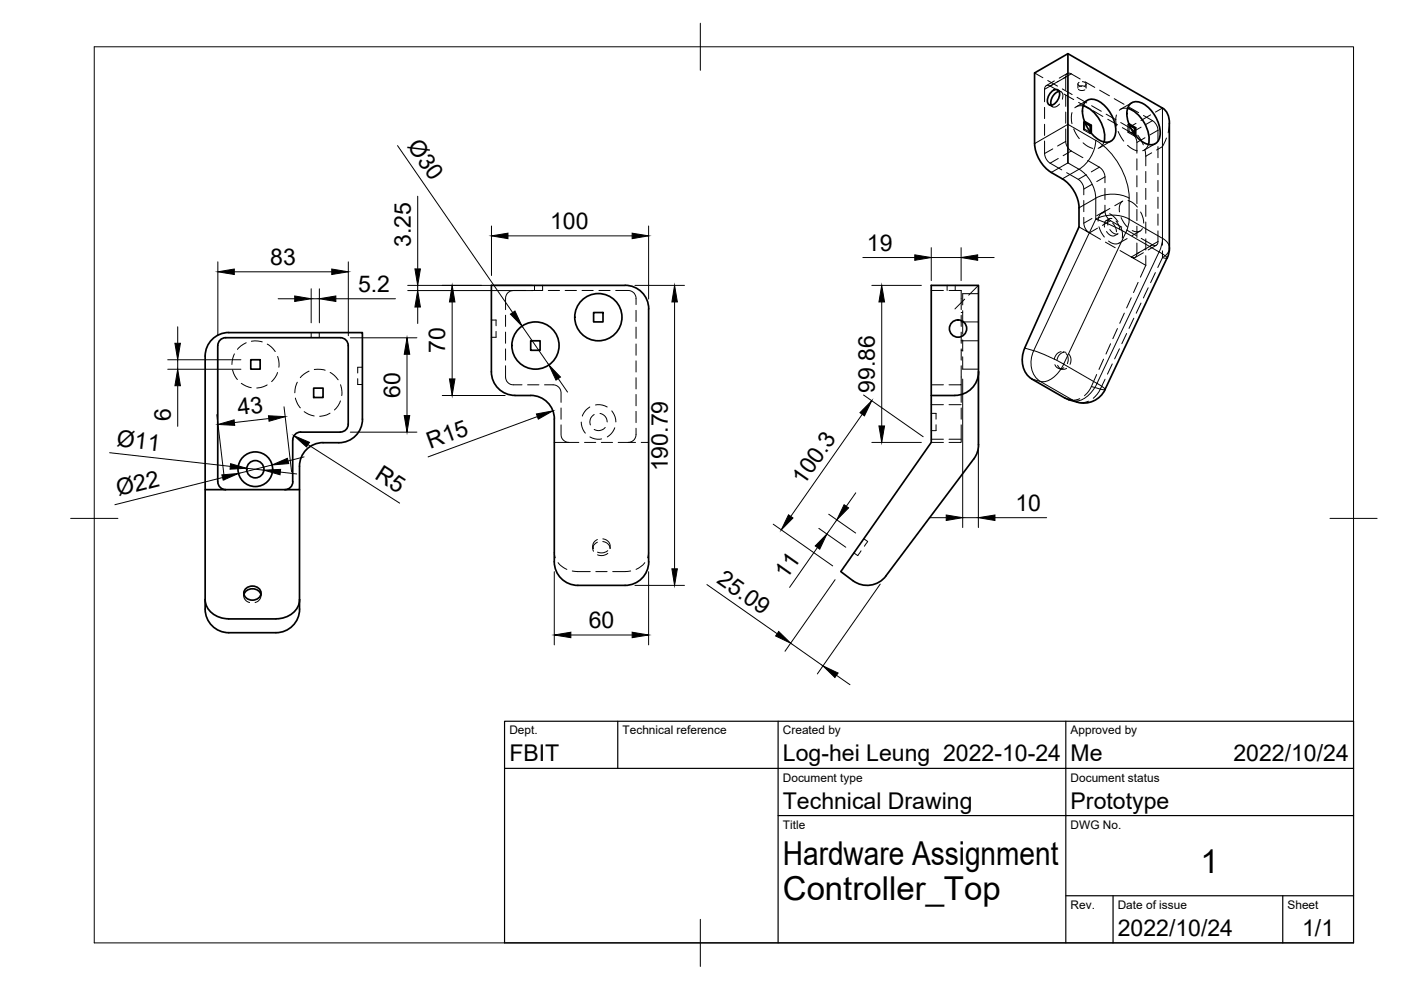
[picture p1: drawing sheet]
<svg xmlns="http://www.w3.org/2000/svg" width="297mm" height="210mm" viewBox="0 0 297 210" stroke-linecap="round" stroke-linejoin="round" font-family="sans-serif">
<!-- layer: Visible -->
<g fill="none" stroke="#000" stroke-width=".36">
<path d="M223 19.4a.93 .93 0 0 1 1.3-.3 .93 .93 0 0 1 .3 1.2l-.3 .9a1.49 1.49 0 0 1-2 .9 2.19 2.19 0 0 1 .7-2.7zM224.6 19.4a2.5 2.5 0 0 0-1.7 2.9M226.4 11.4l20.1 11.5a3.5 3.5 0 0 1 1.4 3.2M219.4 30.5v-15l7-4.1v23.1M219.4 30.4a7.8 7.8 0 0 0 3.5 6.2l2.3 1.3M225.2 37.9a7.8 7.8 0 0 1 3.6 6.2v4l-11.5 25.7a5.3 5.3 0 0 0 1.5 6.5l7 4.1M229.7 22.4a7.1 7.1 0 0 1 4.4 7.7M230 25.9v-.1l1.4 .8M230 26l1.1 .7M230.1 21.6a2.54 2.54 0 0 1 3.6 .3 7.6 7.6 0 0 1 2.8 6.5 2.07 2.07 0 0 1-1.3 1.7 2.07 2.07 0 0 1-2.2-.4 7.5 7.5 0 0 1-3.4-6.9zM231.1 26.7l.3-.1v1.6l-.2-.1M231.1 26.7v1.3"/>
<path d="M239.1 23a7.1 7.1 0 0 1 4.4 7.6M239.4 26.4v-.1l1.4 .8M239.5 26.6l1.1 .6 .2-.1v1.6h-.1M239.5 22.1a2.54 2.54 0 0 1 3.6 .4 7.6 7.6 0 0 1 2.8 6.4 2.07 2.07 0 0 1-1.3 1.7 2.07 2.07 0 0 1-2.1-.4 7.5 7.5 0 0 1-3.5-6.9zM240.6 27.2v1.3M247.9 26.2v26.4M247.4 54.7l-13.1 27.9a5 5 0 0 1-5.9 2.7M247.9 52.6l-.1 1.3-.3 .8M43.5 75.5a5 5 0 0 1 5-5h28.3v18.4M43.5 75.5v28.3h16.9M47.8 71.6h24.4M47.8 71.6a1.7 1.7 0 0 0-1.6 1.7v28.9a1.66 1.66 0 0 0 1.6 1.6"/>
<path d="M53.2 76.3h2v2h-2zM72.2 71.6a1.66 1.66 0 0 1 1.6 1.7v16.7a1.66 1.66 0 0 1-1.6 1.6M112.5 72.3h2v2h-2zM125.9 66.3h1.9v2h-1.9zM132.5 60.5h-28.3v18.3a5 5 0 0 0 5 5l3.3 .1a5 5 0 0 1 5 4.9M132.5 60.5a5 5 0 0 1 5 5M137.5 65.5v53.6M207.5 78.8v-18.3h-10.1v33.3l-19.1 27.4a8.8 8.8 0 0 0 5 2.9 5 5 0 0 0 4.5-2l18.7-24.8M207.5 78.8v15.5l-.3 1.6-.7 1.4M207.5 78.8a5 5 0 0 1-5 5l-5.1 .1M63.7 91.6h8.5M63.7 91.6a1.66 1.66 0 0 0-1.6 1.7v8.9a1.63 1.63 0 0 1-1.7 1.6"/>
<path d="M66.5 82.3h2v2h-2zM71.8 93.9l-3.3-.1a5 5 0 0 0-5 5.1v4.9h-3.1M76.9 88.9a5 5 0 0 1-5 5M117.5 88.9v30.2a5 5 0 0 0 5 5M225.8 84.4l.8 .3M226.5 84.7l1.9 .6M43.5 103.8v25.4M63.5 103.8v25.4M137.5 119.1a5 5 0 0 1-5 5h-10M43.5 127.1a4.6 4.6 0 0 0 5 4.1M43.5 129.1a5 5 0 0 0 5 5h10a5 5 0 0 0 5-5M48.5 131.2h10"/>
<path d="M51.7 126a1.94 1.94 0 0 1 1.8-1.2 1.94 1.94 0 0 1 1.8 1.2M52.2 124.7a1.81 1.81 0 0 1 2.1-.3 1.81 1.81 0 0 1 1 1.8 1.91 1.91 0 0 1-2 1 1.91 1.91 0 0 1-1.6-1.4l.1-.4zM63.5 127.1a4.6 4.6 0 0 1-5 4.1"/>
<circle cx="113.5" cy="73.3" r="5"/>
<circle cx="126.9" cy="67.3" r="5"/>
<circle cx="203.1" cy="69.7" r="1.83"/>
<circle cx="54.1" cy="99.5" r="3.7"/>
<circle cx="54.1" cy="99.5" r="1.83"/>
</g>
<!-- layer: Hidden -->
<g fill="none" stroke="#000" stroke-width=".21">
<path d="M219.4 15.5l1.7 1M222.1 17.1l2.1 1.2M223.5 17.2l-1.7 1M224.3 19.1l.7 .4M224.6 19.3l-1.9-1.1a.73 .73 0 0 0-.9 0 .73 .73 0 0 0-.3 .7v2.7M224.6 19.4a.94 .94 0 0 1 .7 1.4l-.1 .2M225.2 18.9l2.1 1.1M225.6 19.9l2 1.2M226.3 15.6l-1.7 1M228.5 17.8v.9M228.6 18.9l.6 .3 .8-.2M228.8 18.3l.8-.1 .6 .3"/>
<path d="M228.8 17.5a.44 .44 0 0 0-.2 .5 .44 .44 0 0 0 .5 .3h.2M229 16.8l-1.9-1.1a.72 .72 0 0 0-.8-.1 .72 .72 0 0 0-.3 .8v2.6M229.5 17.3a.53 .53 0 0 1 .6 .2 .53 .53 0 0 1 0 .6l-.1 .1M230.1 17.3l2 1.2M230.3 17.8v.9M233.2 19.1l2 1.2M221.5 29.9v2.6a2.61 2.61 0 0 0 1.2 2.1l2.4 1.4M221.5 22.8v2.3M221.5 26.3v2.4M222.4 22.2l.7 .4M224.6 22.1a1.07 1.07 0 0 1-1.7 .2M226 27.3v2.7a2.67 2.67 0 0 0 1.1 2l2.5 1.4"/>
<path d="M226 20.2v2.4M226 23.8v2.3M226.1 36.6l2.5 1.4a2.69 2.69 0 0 1 1.2 2.1v1.2M227.3 23.9l-.2 1.1 .2 1.2M227.6 27.3l1.2 2.1M228.3 20.6l2.1 1.2M228.7 21.7l2 1.2M229.6 22.5l-.8-.1-.9 .5M229.6 30.3l1 .7 1.1 .5M229.7 25.9l.3 .1M229.7 27.5l1.4 .8M230 25.8l-.3 .1v1.6l.3-.1"/>
<path d="M230 25.9v1.5M230 27.4l1.2 .7M230.5 21.3l-2.3 1.3M230.6 34l2.5 1.4a2.62 2.62 0 0 1 1.2 2.1v1.2M231.1 28v.3M231.4 28.2l-.3 .1M231.4 22.4l2.1 1.2M231.8 23.5l2 1.2M234 30.1a1.85 1.85 0 0 1-1.2 1.3M234.3 39.9v2.4M234.5 24.2l2.1 1.2M234.9 25.3l2 1.2"/>
<path d="M235.5 29.9l-2.3 1.4M236.2 20.9l2.1 1.2M236.7 24.4l-.1 1.1 .1 1.2M237.1 27.9l1.2 2M237.6 26l2.8 1.8M238 27.1l1.9 1a2.62 2.62 0 0 1 1.1 2.1v2.3M239.1 30.8l1 .8 1 .4M239.1 23l-.8-.1-1 .5M239.1 26.4l.4 .2M239.4 22.7l2 1.2M239.4 26.3l-.3 .1v1.6M239.4 27.9l-.3 .1 1.5 .9"/>
<path d="M239.4 26.4v1.5M239.4 27.9l1.3 .8M240 21.8l-2.4 1.3M240.6 28.5v.4l.2-.2M241 33.7v2.3M241 37.2v2.4M241.2 28.7l1.2 2M242.4 24.5l1.9 1.1a2.59 2.59 0 0 1 1.2 2v2.3M242.8 31.8l.1 3.4M242.9 36.4v2.3M242.9 39.9v2.4M243.5 30.6l-.4 .8-.8 .6"/>
<path d="M244.9 30.5l-2.3 1.3M245.5 31.1v2.4M245.5 34.7v2.3M245.5 38.2v2.4M247.3 29.3l-.8 1.8M247.9 26.2l-.2 1.9M229.8 46.1v1.2a2.61 2.61 0 0 0 1.2 2.1l-2.2-1.3M229.8 42.5v2.4M231 49.4l2.3 1.4M233 48.1l.5 1.2 .6 1M234.1 45.1a1.57 1.57 0 0 0-1.3 1.8M234.3 43.5v1.2a2.61 2.61 0 0 0 1.2 2.1l2.3 1.4"/>
<path d="M234.4 51.3l2.1 1.2M234.6 49.1a1.49 1.49 0 0 0 1.7 .9M235 51.1l.6 .4 .8 .2 .9-.2M235.1 46.8a.89 .89 0 0 0-.9 .4 .89 .89 0 0 0 0 .9M235.2 46.4l-.7 .4M235.3 45.3l1.1 .8 .6 .9M235.3 48.7a1.56 1.56 0 0 0 1.7 .9M235.3 44.2l-1.7 1M235.8 46.3a.92 .92 0 0 0-.9 .5 .92 .92 0 0 0 0 .9M235.9 47.3l.6 .9 .2 .9M236.6 46.9l.6 .9 .2 .9M237 49.6l-.7 .4"/>
<path d="M237.5 53.1l2.4 1.4M237.6 48.1l.4 1.3-.1 1.1M237.7 46.1l.6 1.1 .8 .9M238 42.7l-.6 .8v1.4M238.1 42.6l-1.8 1M238.9 48.8l2 1.1M239 50.6l-1.8 1M239.2 42.5l.9 .4 1.1 1M241 51.5v2.3a.73 .73 0 0 1-.3 .8 .73 .73 0 0 1-.8-.1l3 1.8M241 40.8v2.4M241 44.4v2.4M241 48v2.3"/>
<path d="M241.3 59.9l-1 2.1M241.7 49l-1.7 1M241.8 45l.6 1.3 .1 1M242.2 48.5a1.52 1.52 0 0 1-2.1 .4M242.4 53.6l-1.7 1M242.9 43.5v2.4M242.9 47.1v2.4M242.9 50.6v2.4M242.9 54.2v2.1M242.9 56.3l-1.1 2.5M245.2 52l-1.8 1M245.5 49v2.2a.72 .72 0 0 1-.3 .8 .72 .72 0 0 1-.9-.1l-2.3-1.4"/>
<path d="M245.5 41.8v2.4M245.5 45.4v2.4M49.3 78.4l.5 1.3 .5 .8M49.7 75l-.4 1-.1 1.3M52.2 72.7l-1.1 .7-.8 .7M53.3 72.4l1.4-.1 .9 .2M56.7 73l.8 .6 .9 .9M58.8 79l-.4 1-.8 .9M58.9 75.6l.3 1.4-.1 .9M65.5 78.7l-1.1 .7-.7 .7M66 70.5v1.1M66.6 78.4l1.4-.1 .9 .2"/>
<path d="M67.7 70.5v1.1M70 79l.9 .6 .8 .9M76.8 77.9h-1v1.2M104.2 67.9h1v1.2M105.2 70.3v1.2h-1M107.2 77.5v2.4a1.65 1.65 0 0 0 1.7 1.7h1.8M107.2 66.8v2.4M107.2 70.4v2.4M107.2 74v2.4M111.5 61.6h-2.6a1.66 1.66 0 0 0-1.7 1.7v2.4M112.7 61.6h2.4M113.3 60.5v1.1"/>
<path d="M115 60.5v1.1M116.2 61.6h2.4M119.8 61.6h2.4M123.4 61.6h2.4M127 61.6h2.3M130.5 61.6h2.7a1.69 1.69 0 0 1 1.7 1.7v1.3M134.9 65.8v2.4M134.9 69.4v2.3M134.9 72.9v2.4M134.9 76.5v2.4M197.4 61.6h2.6M200.8 60.5v1.1"/>
<path d="M201.2 61.6h2.6v4.1M202.5 60.5v1.1M203.8 77.5v4.1h-2.6M203.8 66.3h.3M203.8 68.3h3.7M203.8 74.3h.3M203.8 72.3h3.7M203.8 66.8v2.4M203.8 70.4v2.4M203.8 74v2.4M204.1 65.9v5M204.1 72.1v2.4"/>
<path d="M204.1 75.6v2.7h3.4M204.5 63.4l-2 2.1M207.5 62.3h-3.4v2.4M207.5 60.5l-2.1 2.1M223.6 77.3a1.27 1.27 0 0 0 2 .7M224.2 77.4a1.27 1.27 0 0 0 1.9 .7M224.6 78.2l.5 .1M225 74.6a1.84 1.84 0 0 0-1.5 1.6M225.4 74.6l.6 .1M225.6 74.7a1.9 1.9 0 0 0-1.5 1.6M226 74.9l.4 .9 .1 .6-.2 .7M226.6 75.1l.3 .5 .2 .6-.2 1.1"/>
<path d="M232.5 79.4a10.3 10.3 0 0 1-2.1 4.1l-.5 .4M234 76.2l-1 2.1M235.5 72.9l-1 2.2M236.9 69.7l-1 2.1M238.4 66.4l-1 2.2M239.8 63.1l-.9 2.2M51.2 81.3l.9 .5 1.2 .4M56.6 81.6l-1.3 .6-.9 .1M62.6 84.4l.5 1.3 .6 .8M63 81l-.3 1-.2 1.3M64.5 87.3l1 .6 1.1 .3M70 87.6l-.8 .4-1.4 .3"/>
<path d="M72.2 85l-.5 1-.8 .9M72.2 81.6l.3 1.4v.9M75.8 80.3v1.2h1M111.9 81.6h2.4M115.4 81.6h1.9a1.72 1.72 0 0 1 1.7 1.7v2M117.5 93.8h3.1M119 90.1v2a1.65 1.65 0 0 0 1.6 1.7h2.1M119 86.5v2.4M123.2 89.5l.2 1 .7 1.3M123.9 93.8h2.4M125.1 86.3a3.5 3.5 0 0 0-1.6 1.9M125.1 92.6a3.5 3.5 0 0 0 2.5 .5"/>
<path d="M126 87.9a1.83 1.83 0 0 0-.8 2.2M126.3 85.9l.3-.1a3.7 3.7 0 0 1 2.1 .5M127.2 87.7a1.81 1.81 0 0 1 1.5 1.8M127.5 93.8h2.4M128.3 90.6a1.83 1.83 0 0 1-2.3 .5M129.7 87.1l.2 .3a3.6 3.6 0 0 1 .7 2.1M130.3 90.7l-.7 1.3-.8 .6M131.1 93.8h3.6M134.9 90.8a3.2 3.2 0 0 1-.3 2.2l-.6 .6-.8 .2M134.9 80.1v2.4M134.9 83.6v2.4M134.9 87.2v2.4"/>
<path d="M136 93.8h1.5M197.4 87.6h1.1v1.3M197.4 81.6h2.6M197.4 93.8h2.6M197.4 93.1h2.6M197.4 85.8h2.6M198.5 90.1v1.2h-1.1M201.2 93.1h2.6M201.2 85.8h2.6M203.8 81.6v3.7M203.8 90.1v3.7h-2.6M203.8 86.5v2.4"/>
<path d="M228.9 84.5l-1.4 .4-1-.2M117.5 117.1l.2 1.2M118.3 119.3l.5 .5 1.4 .9M125.7 115.7v.6M126.7 115a1.37 1.37 0 0 0-.9 1.9M126.7 114.4a1.37 1.37 0 0 0-.9 1.9M127.8 114.3a1.7 1.7 0 0 1 1.5 2 1.64 1.64 0 0 0-1.5-1.5M128.9 117.3a2.09 2.09 0 0 1-2.2 .3M128.9 116.7a2.09 2.09 0 0 1-2.2 .4M136.7 119.3l-.4 .5-1.4 .9M137.5 117.1l-.2 1.2M182.6 116.8l-.7 1-.9-.6"/>
<path d="M183.1 114.2l.9 .6-.7 1M51.7 125.8v.5M51.7 126a1.55 1.55 0 0 0 1.2 1.8M55.3 126a1.55 1.55 0 0 1-1.2 1.8M55.3 125.8v.5M121.3 121.1l3.8 .1M126.3 121.2h2.4M133.7 121.1l-3.8 .1"/>
</g>
<!-- layer: Hidden Narrow -->
<g fill="none" stroke="#000" stroke-width=".21">
<path d="M223.2 17.9l-1.7 1M224.4 17.2l-1.7 1M226 16.4l-1.8 .9M227.1 15.7l-1.7 1M223.2 31.6l-1.7 .9M224.4 33.6l-1.7 1M226 30l-1.8 1M227.1 32l-1.7 1M230.3 37l-1.7 1M231.5 39.1l-1.7 1M233.1 35.4l-1.7 1M234.3 37.5l-1.8 1"/>
<path d="M240.2 28l-.3 .1M240.9 26.2l-1.5 .8M241.9 27l-1.3 .7M242.8 29.2l-1.8 1M243.9 24.4l-2 1.2M244.2 32.4l-1.3 .7M244.3 25.6l-1.3 .8M245.5 27.6l-1.7 1M246.5 31.1l-1.3 .7M246.5 22.9l-1.5 .9M231.5 46.3l-1.7 1M232.7 48.4l-1.7 1"/>
<path d="M234.3 44.7l-1.8 1M235.5 46.8l-1.8 1M242.8 52.8l-2.9 1.7M244.3 51.9l-1.7 1M245 57.8l-1.1 2.1M245.5 51.2l-1.7 1M246.5 50.5v1.5M247.4 54.7l-.9-.1-1 2.1M247.9 52.6l-.1 .6-.4 .6-.9 .8v-1.4M235.8 77.2l-1 2.1M237.3 73.9l-1 2.2M238.9 70.7l-1.1 2.2"/>
<path d="M240.4 67.5l-1 2.1M241.9 64.3l-1 2.1M243.4 61l-1 2.2M230.8 85.1l-.4 .1a3.1 3.1 0 0 1-2 .1M231.4 82l1.9 .5M233.3 82.5l1 .1M233.3 82.5l-.6 1-.9 .9M234.3 80.4l-1 2.1"/>
</g>
<!-- layer: Visible Narrow -->
<g fill="none" stroke="#000" stroke-width=".21">
<path d="M222.9 36.6l3.5-2.1 2.4 1.4-3.6 2M232.3 29.8l-5.9-3.4-7 4.1M240.6 27.7l-.4 .3M246.5 22.9v27.6M232.3 42v4.5l-13.1 27.9M232.3 42l-3.5 2.1M232.3 46.5a36.5 36.5 0 0 1 6.4 2.8M232.3 46.5a7.8 7.8 0 0 1 7.1 0l-.2 1.4-.5 1.4M232.3 42a7.8 7.8 0 0 1 7.1 0M238.7 49.3l7 4.1-13.1 27.9M238.7 49.3l-13.2 27.9M239.4 42v4.5l7.1 4"/>
<path d="M239.4 42a15.5 15.5 0 0 0-7.1-12.2 7.8 7.8 0 0 1-3.5 6.1 7.8 7.8 0 0 1 3.5 6.1M246.5 50.5l-.2 1.4-.5 1.5 1.4 1 .3 .3M246.5 50.5a2.6 2.6 0 0 1 1.4 2.1M217.3 73.8l1.9 .6M219.2 74.3a36.5 36.5 0 0 1 6.3 2.9M219.2 74.3a5.1 5.1 0 0 0 1.4 6.6 4.8 4.8 0 0 0 4.5-2.9l.4-.8M225.5 77.2l7.1 4.1M218.8 80.4l1.8 .5 7 4.1-1.8-.6M232.6 81.3a5.9 5.9 0 0 1-4.4 3.7h-.5l.7 .3M232.6 81.3l1.5 1 .2 .3"/>
</g>
<!-- layer: BORDER -->
<path d="M20 9.9h267v190h-267zM148.5 4.9v10M15 109.9h10M282 109.9h10M148.5 194.9v10" fill="none" stroke="#000" stroke-width=".21"/>
<!-- layer: TITLEBLOCK -->
<path d="M107 152.9h180v47h-180zM131 152.9v10M165 152.9v47M226 152.9v47M107 162.9h180M165 172.9h122M226 189.9h61M236 189.9v10M272 189.9v10" fill="none" stroke="#000" stroke-width=".25"/>
<!-- layer: FD_Dimensions -->
<g fill="none" stroke="#000" stroke-width=".21">
<path d="M84.3 30.9l24.4 35.4M46.2 55.5v15.7M49.7 57.6h20.6M73.9 55.5v15.7M88.6 41.6v15.4M104.2 47.9v10.5M107.7 50h26.3M137.5 47.9v15.5M182.9 54.6h11.1M197.4 52.5v7M197.4 54.6h6.4M203.8 52.5v7"/>
<path d="M207.3 54.6h3.5M35.6 76.3h15.5M35.6 78.3h15.5M37.7 69.3v3.5M37.7 76.3v2M59 63.3h3.5M66 61.2v7.2M66 63.3h1.7M67.7 61.2v7.2M71.2 63.3h12.6M74.3 71.6h14.1M86.3 75.1v13"/>
<path d="M86.4 60.5h26.6M86.4 61.6h26.6M88.6 60.5v1.1M88.6 65.1v3.5M95.9 64v16.3M110.7 69.1l5.7 8.3M134.6 60.5h10.5M143 64v56.6M184.8 60.5h10.5M186.9 64v26.3M23.2 96l25.6 2.9M37.7 81.8v8.6"/>
<path d="M46 87.9l1.6 13.8M52.3 99.3l3.6 .4M57 88.7l-7.3 .9M57.7 98.6l-7.1 1.8M60.2 86.2l1.6 13.9M64.5 96.9l-3.4 .8M65.3 94.3l19.4 12.4M74.3 91.6h14.1M93.8 83.9h13.3M113.9 88.3l-23.1 8.6M118.3 80.3l2 2.8M182.8 87.8l-15.1 21.7"/>
<path d="M183.1 83.7l12.6 8.9M184.8 93.8h10.5M204.1 80.4v31.5M207.4 80.4v31.5M47.2 101.3l-22.8 5.7M59.4 100.1l3.5 .4M163.9 111.1l12.7 8.9M173.3 116.1l-5.9 8.4M173.6 112l5.7 4M175.7 109l5.7 4M177.4 110.2l-2.1 3M181.4 104.5l-2 2.9"/>
<path d="M197.1 109.8h3.5M204.1 109.8h3.3M210.9 109.8h11M117.5 121.2v15.5M121 134.6h13M134.6 124.1h10.5M137.5 121.2v15.5M149.9 123.9l14.9 10.5M167.6 136.4l6.9 4.8M177.1 122.9l-10.7 15.2M186.6 123.8l-13.3 19.1M177.4 143.2l2.8 2"/>
</g>
<g fill="#000" stroke="#000" stroke-width=".21">
<path d="M46.2 57.6l3.5-.6v1.2zM70.3 57l3.6 .6-3.6 .6zM88 57h1.1l-.5 3.5zM104.2 50l3.5-.6v1.2zM134 49.4l3.5 .6-3.5 .6zM194 54l3.4 .6-3.4 .6zM203.8 54.6l3.5-.6v1.2zM37.1 72.8h1.1l-.5 3.5zM62.5 62.8l3.5 .5-3.5 .6zM67.7 63.3l3.5-.5v1.1zM86.3 71.6l.6 3.5h-1.2zM88.6 61.6l.5 3.5h-1.1z"/>
<path d="M95.9 60.5l.6 3.5h-1.2zM108.2 66.6l1-.7 1.5 3.2zM116.4 77.4l2.4 2.5-.9 .7zM143 60.5l.6 3.5h-1.1zM186.9 60.5l.6 3.5h-1.1zM37.7 78.3l.5 3.5h-1.1zM48.9 98.3l3.4 1-3.5 .2zM46.2 90l3.4-1 .2 1.2zM56.9 88.2l3.6 .1-3.5 1zM55.9 99.7l3.6-.2-.1 1.2zM57.7 98.6l3.2-1.4 .3 1.1zM62.3 92.4l3.3 1.4-.6 1z"/>
<path d="M85.7 88.1h1.2l-.6 3.5zM95.3 80.3h1.2l-.6 3.6zM113.7 87.8l3.5-.7-3.1 1.8zM184.8 85l-1.5 3.2-1-.7zM186.4 90.3h1.1l-.6 3.5zM47 100.7l3.6-.3-3.3 1.4zM167.2 109.1l.9 .7-2.4 2.5zM175.3 113.2l-1.5 3.2-1-.6zM179 107l.9 .7-2.5 2.5zM200.6 109.2l3.5 .6-3.5 .6zM207.4 109.8l3.5-.6v1.2zM117.5 134.6l3.5-.6v1.2z"/>
<path d="M134 134l3.5 .6-3.5 .6zM142.5 120.6h1.1l-.6 3.5zM165.1 133.9l2.5 2.5-3.2-1.6zM174.5 141.2l3.2 1.5-.7 1z"/>
</g>
<g font-size="7">
<text x="166" y="183.4">Hardware Assignment</text>
<text x="254.5" y="185.2">1</text>
<text x="166" y="190.9">Controller_Top</text>
</g>
<g font-size="4.9">
<text x="86.2" y="31" transform="rotate(55 86.2 31)">Ø30</text>
<text x="87.1" y="52.3" transform="rotate(-90 87.1 52.3)">3.25</text>
<text x="116.6" y="48.5">100</text>
<text x="183.8" y="53.1">19</text>
<text x="57.3" y="56.1">83</text>
<text x="75.9" y="61.9">5.2</text>
<text x="94.4" y="74.9" transform="rotate(-90 94.4 74.9)">70</text>
<text x="185.5" y="83.3" transform="rotate(-90 185.5 83.3)">99.86</text>
<text x="36.2" y="89.2" transform="rotate(-90 36.2 89.2)">6</text>
<text x="50.5" y="88" transform="rotate(-7 50.5 88)">43</text>
<text x="84.8" y="84.3" transform="rotate(-90 84.8 84.3)">60</text>
<text x="24.6" y="94.6" transform="rotate(6 24.6 94.6)">Ø11</text>
<text x="91.2" y="95.2" transform="rotate(-20 91.2 95.2)">R15</text>
<text x="79.2" y="101.4" transform="rotate(33 79.2 101.4)">R5</text>
<text x="141.6" y="99.9" transform="rotate(-90 141.6 99.9)">190.79</text>
<text x="25.1" y="105.2" transform="rotate(-14 25.1 105.2)">Ø22</text>
<text x="170.4" y="102.9" transform="rotate(-55 170.4 102.9)">100.3</text>
<text x="215.3" y="108.3">10</text>
<text x="151.7" y="123.5" transform="rotate(35 151.7 123.5)">25.09</text>
<text x="166.8" y="123" transform="rotate(-55 166.8 123)">11</text>
<text x="124.8" y="133.2">60</text>
<text x="108" y="161.4">FBIT</text>
<text x="166" y="161.4">Log-hei Leung 2022-10-24</text>
<text x="227" y="161.4">Me</text>
<text x="261.5" y="161.4">2022/10/24</text>
<text x="166" y="171.4">Technical Drawing</text>
<text x="227" y="171.4">Prototype</text>
<text x="237" y="198.4">2022/10/24</text>
<text x="276.1" y="198.6">1/1</text>
</g>
<g font-size="2.5">
<text x="108" y="155.7">Dept.</text>
<text x="132" y="155.7">Technical reference</text>
<text x="166" y="155.7">Created by</text>
<text x="227" y="155.7">Approved by</text>
<text x="166" y="165.7">Document type</text>
<text x="227" y="165.7">Document status</text>
<text x="166" y="175.7">Title</text>
<text x="227" y="175.7">DWG No.</text>
<text x="227" y="192.7">Rev.</text>
<text x="237" y="192.7">Date of issue</text>
<text x="273" y="192.7">Sheet</text>
</g>
</svg>
